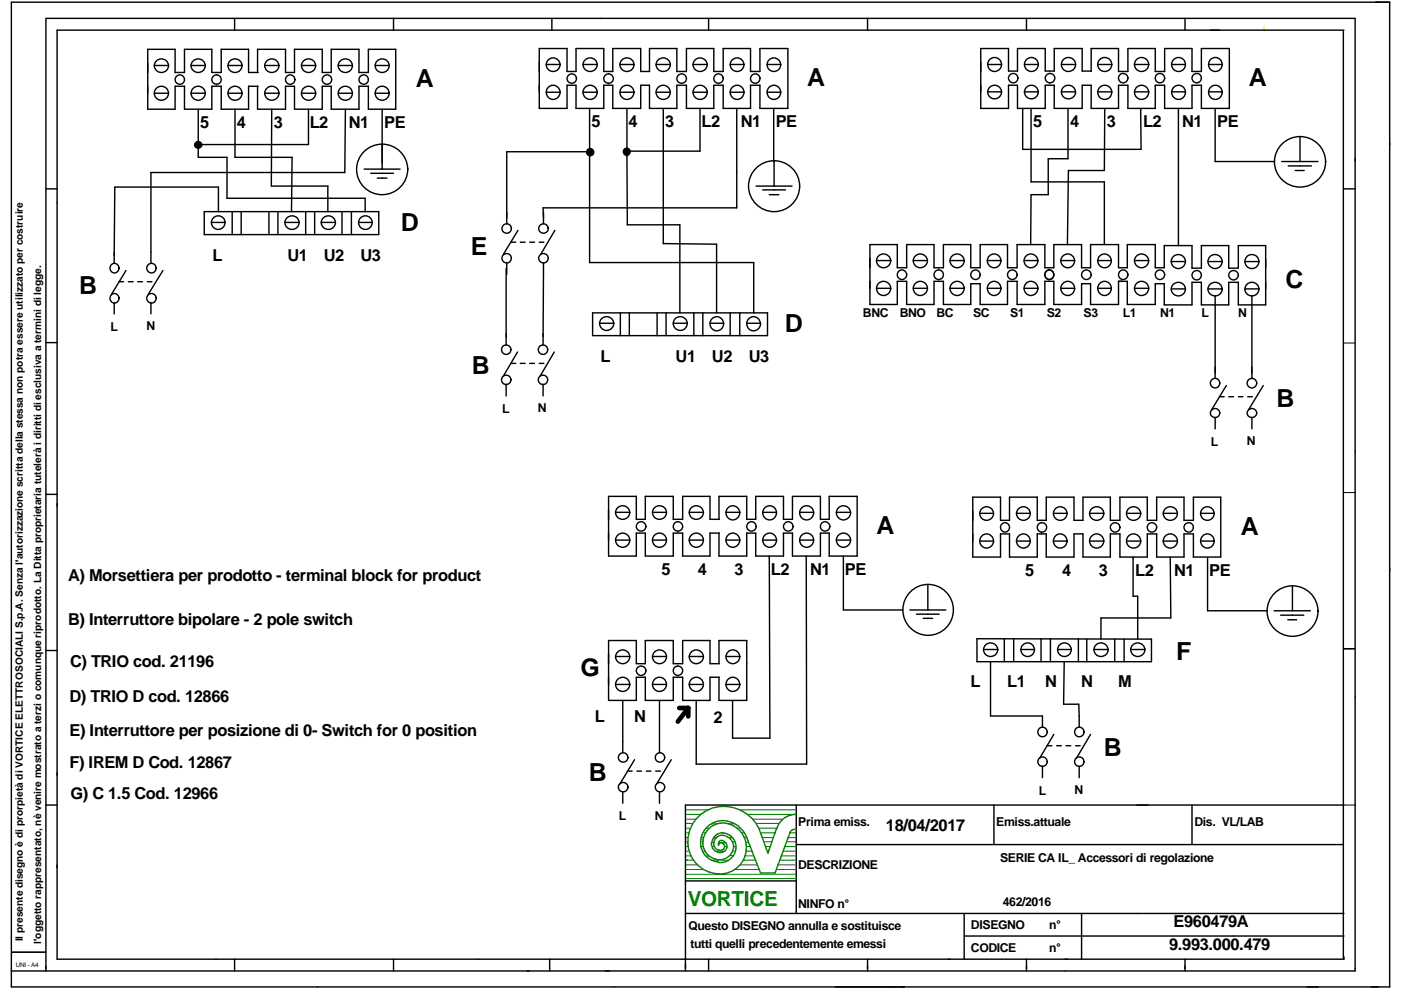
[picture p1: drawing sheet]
<svg xmlns="http://www.w3.org/2000/svg" width="297mm" height="210mm" viewBox="0 0 297 210" stroke-linecap="round" stroke-linejoin="round" font-family="sans-serif">
<path d="M268 6.3h.1M268 5.4v.9" fill="none" stroke="#ff0" stroke-width=".21"/>
<g fill="none" stroke="#000" stroke-width=".21">
<path d="M284.8 72.7h2.4M284.9 104.4h2.4M284.8 137.6h2.4M284.9 137.5h2.3M284.9 170.7h2.4M2.4 201.9h7.3"/>
<circle cx="42.1" cy="30.7" r=".78"/>
<circle cx="125.1" cy="32.3" r=".81"/>
<circle cx="132.9" cy="32.2" r=".78"/>
</g>
<g fill="none" stroke="#000" stroke-width=".3">
<path d="M2.4 .5h292.2v208.8h-292.2zM9.7 4.1v201.8M9.7 3.9h277.6v202h-284.9M32.7 19.8h3M32.7 13.9h3M40.5 19.8h3M40.5 13.9h3M48.3 19.8h3M48.3 13.9h3M49.7 3.9v2.5M54.6 15.4v-4.9h5.9v4.9h1.9v-4.9h5.9v4.9h1.9v-4.9h5.9v4.9h2v-4.9h5.8v12.7h-5.8v-4.9h-2v4.9h-5.9v-4.9h-1.9v4.9h-5.9v-4.9h-1.9v4.9h-5.9v-4.9M54.7 15.4h-2v-4.9h-5.8v4.9h-2v-4.9h-5.8v4.9h-2v-4.9h-5.8v12.7h5.8v-4.9h2v4.9h5.8v-4.9h2v4.9h5.8v-4.9h2"/>
<path d="M56.1 19.8h2.9M56.1 13.9h2.9M63.9 19.8h2.9M63.9 13.9h2.9M71.7 19.8h2.9M71.7 13.9h2.9M79.5 19.8h2.9M79.5 13.9h2.9M83.4 3.9v2.5M114.3 10.3h5.9v4.9h1.9v-4.9h5.9v4.9h1.9v-4.9h5.9v4.9h1.9v-4.9h5.8v4.9h2v-4.9h5.8v4.9h2v-4.9h5.8v4.9h2v-4.9h5.9v12.7h-5.9v-4.9h-2v4.9h-5.8v-4.9h-2v4.9h-5.8v-4.9h-2v4.9h-5.8v-4.9h-1.9v4.9h-5.9v-4.9h-1.9v4.9h-5.9v-4.9h-1.9v4.9h-5.9zM115.8 13.7h2.9M115.8 19.6h2.9"/>
<path d="M117 3.9v2.5M123.6 13.7h2.9M123.6 19.6h2.9M131.4 13.7h2.9M131.4 19.6h2.9M139.1 13.7h3M139.1 19.6h3M146.9 13.7h3M146.9 19.6h3M150.2 3.9v2.5M154.8 13.7h2.9M154.8 19.6h2.9"/>
<path d="M162.6 13.7h2.9M162.6 19.6h2.9M183.9 3.9v2.5M209.4 19.5h2.9M209.4 13.7h2.9M217.2 19.5h2.9M217.2 13.7h2.9M217.6 3.9v2.5M225 19.5h2.9M225 13.7h2.9M231.3 15.1h-1.9v-4.8h-5.9v4.8h-1.9v-4.8h-5.9v4.8h-1.9v-4.8h-5.9v12.7h5.9v-4.9h1.9v4.9h5.9v-4.9h1.9v4.9h5.9v-4.9h1.9v4.9h5.8v-4.9h2v4.9h5.8v-4.9h2v4.9h5.8v-4.9h2v4.9h5.9v-12.7h-5.9v4.9h-2v-4.9h-5.8v4.9h-2v-4.9h-5.8v4.9h-2v-4.9h-5.8v4.9M232.7 19.5h3"/>
<path d="M232.7 13.7h3M240.5 19.5h3M240.5 13.7h3M248.4 19.5h2.9M248.4 13.7h2.9M251.2 3.9v2.5M256.2 19.5h2.9M256.2 13.7h2.9M284.8 6.5v196.7M284.9 6.4h-272.8v197h272.8v-.5M42 23.2v10.2h6.1v8.6h29.3v2.9M49.8 23.2v10.2h12.1l-.1 11.5"/>
<path d="M57.6 23.2l-.1 16.3h12v5.4M65.4 23.2v7.4h-23.4M73.2 23.2l-.1 13.4h-41.1v19.2M77.2 35.9h7.6M78.6 36.7h4.8M80 37.8h2M81 23.2v12.7M125 32.2h-17.6v15.3M125 23v32.7h34.8v10.6M132.9 23l.1 24.7h11.1v18.6M140.6 23v28.6l11.3 .2v14.5M148.4 23v9h-15.5"/>
<path d="M156.2 23v21.1h-41.1l.1 2M160.3 39.5h7.6M164 23v11.4M164.1 34.1v5.4M216.8 23v8.7h25.1l-.1-8.7M218.6 23v15.6h15.5v13.3M226.4 23v10.7h-4.2v7.6h-3.6l-.1 10.6M234.2 23l-.1 13.2h-7.6l-.2 15.7M249.8 23v29.1M257.6 23v11.2h12.6M271.7 34.2h7.7M273.1 35.2h4.9"/>
<path d="M274.6 36.2h1.9M275.6 29v5.2M9.7 40h2.4M24.2 53.5v2.3M25.2 59.7h1M26.7 57.4l-3.1 5M27.2 59.7h1M29.2 59.7h1M31.2 59.7h1M34.5 57.4l-3.1 5M43.3 44.9h37v4.8h-37zM44.8 47.2h2.9"/>
<path d="M46.3 44.9v-5.2h-22l-.1 14.4M49.2 44.9v4.8M51.1 44.9v4.8M57 44.9v4.8M58.9 44.9v4.8M60.4 47.2h2.9M64.8 44.9v4.8M66.7 44.9v4.8M68.1 47.2h3M72.5 44.9v4.8M74.5 44.9v4.8M76 47.2h2.9"/>
<path d="M107.3 56.9v16.3M107.4 55.8v2.4M108.3 51.4h1M109.8 48.9l-3.1 5M110.3 51.4h1M112.3 51.4h1M114.3 51.4h1M115.2 45v2.5M115.2 55.8l-.1 15.5M117.6 48.9l-3 5M161.7 40.3h4.8M163.1 41.3h2"/>
<path d="M184.4 51.9h5.8v4.9h2v-4.9h5.8v4.9h2v-4.9h5.8v4.9h2v-4.9h5.8v4.9h2v-4.9h5.9v4.9h1.9v-4.9h5.9v4.9h1.9v-4.9h5.9v4.9h1.9v-4.9h5.9v4.9h1.9v-4.7h5.9v4.8h2v-4.8h5.8v4.8h2v-4.8h5.8v12.5h-5.8v-4.7h-2v4.7h-5.8v-4.7h-2v4.7h-5.9v-4.4h-1.9v4.4h-5.9v-5h-1.9v5h-5.9v-4.4h-1.9v4.4h-5.9v-5h-1.9v5h-5.9v-5h-2v5h-5.8v-4.4h-2v4.4h-5.8v-5h-2v5h-5.8v-5h-2v5h-5.8zM185.8 55.2h3M193.6 55.2h3M201.4 55.2h3M209.3 55.2h2.9M217.1 55.2h2.9M224.9 55.2h2.9M232.7 55.2h2.9M240.5 55.2h2.9M248.3 55.5h2.9M256.1 55.5h2.9M263.9 55.5h3"/>
<path d="M284.8 40h2.4M9.7 72.6h2.4M24.2 64.1v2.4M32 64.1v2.4M108.3 77h1M109.7 74.6l-3 5.2M110.3 77h1M112.3 77h1M114.3 77h1M115.1 70.7v2.5M117.5 74.6l-3 5.2M125.6 66.3h37.1v4.9h-37.1z"/>
<path d="M127.1 68.5h2.9M131.5 66.3v4.9M133.4 66.3v4.9M139.3 66.3v4.9M141.2 66.3v4.9M142.7 68.5h2.9M147.1 66.3v4.9M149 66.3v4.9M150.5 68.5h2.9M154.8 66.3v4.9M156.8 66.3v4.9M158.3 68.5h2.9"/>
<path d="M185.8 61.1h3M193.6 61.1h3M201.4 61.1h3M209.3 61.1h2.9M217.1 61.1h2.9M224.9 61.1h2.9M232.7 61.1h2.9M240.5 61.1h2.9M248.3 61.3h2.9M256.1 61.3h2.9M257.6 62.7v17.5M263.9 61.3h3"/>
<path d="M265.4 62.7v17.5M107.3 81.4v2.5M115.1 81.4v2.5M257.6 88.5v2.4M258.5 84.1h1M260 81.7l-3.1 5.1M260.5 84.1h1M262.5 84.1h1M264.5 84.1h1M265.4 88.5v2.4M267.8 81.7l-3.1 5.1M9.7 104.8h2.4"/>
<path d="M130.5 114.5h2.9M130.5 108.6h2.9M138.3 114.5h2.9M138.3 108.6h2.9M146.1 114.5h2.9M146.1 108.6h2.9M152.4 110.1v-4.9h5.9v4.9h1.9v-4.9h5.9v4.9h1.9v-4.9h5.9v4.9h1.9v-4.9h5.9v12.7h-5.9v-4.9h-1.9v4.9h-5.9v-4.9h-1.9v4.9h-5.9v-4.9h-1.9v4.9h-5.9v-4.9M152.5 110.1h-2v-4.9h-5.8v4.9h-2v-4.9h-5.9v4.9h-1.9v-4.9h-5.9v12.7h5.9v-4.9h1.9v4.9h5.9v-4.9h2v4.9h5.8v-4.9h2M153.9 114.5h2.9M153.9 108.6h2.9M161.7 114.5h2.9M161.7 108.6h2.9"/>
<path d="M163.1 117.9l.1 38.6h-7.9v-8M169.5 114.5h2.9M169.5 108.6h2.9M170.9 117.9l.1 44.1h-23.4v-13.5M177.3 114.5h2.9M177.3 108.6h2.9M178.8 117.9v11.4h12.6M206.2 105.4h5.9v4.9h1.9v-4.9h5.9v4.9h1.9v-4.9h5.9v4.9h1.9v-4.9h5.8v4.9h2v-4.9h5.8v4.9h2v-4.9h5.8v4.9h2v-4.9h5.8v12.7h-5.8v-4.9h-2v4.9h-5.8v-4.9h-2v4.9h-5.8v-4.9h-2v4.9h-5.8v-4.9h-1.9v4.9h-5.9v-4.9h-1.9v4.9h-5.9v-4.9h-1.9v4.9h-5.9zM207.7 114.7h2.9M207.7 108.8h2.9M215.5 114.7h2.9M215.5 108.8h2.9"/>
<path d="M223.3 114.7h2.9M223.3 108.8h2.9M231 114.7h3M231 108.8h3M238.8 114.7h3M238.8 108.8h3M240.2 118.1v8.3h1v9.1M246.6 114.7h3M246.6 108.8h3M248.1 118.1l.1 12.9h-14.8v4.5M254.5 114.7h2.9M254.5 108.8h2.9"/>
<path d="M256 118.2v11.3h12.6M9.7 137.9h2.4M130.5 139.2h2.9M138.3 139.2h2.9M146.1 139.2h2.9M153.9 139.2h2.9M192.9 129.3h7.6M194.3 130.2h4.8M195.7 131.1h2M196.7 123.9v5.4M207.1 135.4l37 .1v4.8h-37zM208.5 137.7h3"/>
<path d="M212.9 135.4v4.9M214.9 135.4v4.9M216.4 137.7h2.9M220.7 135.4v4.9M222.7 135.4v4.9M224.2 137.7h2.9M228.6 135.4v4.9M230.4 135.5v4.8M231.9 137.7h2.9M236.3 135.5v4.8M238.3 135.5v4.8M239.7 137.7h2.9"/>
<path d="M270.1 129.5h7.7M271.5 130.4h4.9M273 131.4h1.9M274 124.2v5.3M130.5 145.1h2.9M132 148.5v11.1M138.3 145.1h2.9M139.8 148.5v11.1M146.1 145.1h2.9M152.4 140.7v-4.9h5.9v12.7h-5.9v-4.9M152.5 140.7h-2v-4.9h-5.8v4.9h-2v-4.9h-5.9v4.9h-1.9v-4.9h-5.9v12.7h5.9v-4.9h1.9v4.9h5.9v-4.9h2v4.9h5.8v-4.9h2M153.9 145.1h2.9"/>
<path d="M210 140.3v11.5h11v2.4M222 158.1h1M223.4 155.7l-3 5.1M224 158.1h1M225.6 140.3l-.1 9h3.2l.1 4.9M226 158.1h1M228 158.1h1M231.2 155.7l-3 5.1M9.7 170.7h2.4M132 167.9v2.4M133 163.5h1M134.5 161.1l-3.1 5.1"/>
<path d="M135 163.5h1M137 163.5h1M139 163.5h1M139.8 167.9v2.4M142.3 161.1l-3.1 5.1M168.8 179.1h115.9M168.8 170.7v23M210.7 170.7v8.3M221 162.5v2.4M228.8 162.5v2.4M252.7 170.7v8.3M284.9 170.7h-139.6v35.2"/>
<path d="M145.3 186.8h23.5M145.3 193.7h139.6M204.4 193.7v9.7M204.4 198.5h80.5M229.3 193.7v9.7M2.5 201.9h7.2M49.7 203.4v2.5M83.4 203.4v2.5M116.5 203.4v2.5M150.2 203.4v2.5M183.9 203.4v2.5M217.6 203.4v2.5"/>
<path d="M251.2 203.4v2.5"/>
<circle cx="34.2" cy="19.8" r="1.5"/>
<circle cx="34.3" cy="13.9" r="1.47"/>
<circle cx="38.1" cy="16.9" r=".99"/>
<circle cx="42" cy="19.8" r="1.49"/>
<circle cx="42" cy="13.9" r="1.47"/>
<circle cx="45.9" cy="16.9" r=".99"/>
<circle cx="49.8" cy="19.8" r="1.49"/>
<circle cx="49.8" cy="13.9" r="1.47"/>
<circle cx="57.6" cy="19.8" r="1.5"/>
<circle cx="57.7" cy="13.9" r="1.47"/>
<circle cx="61.5" cy="16.9" r="1"/>
<circle cx="65.4" cy="19.8" r="1.5"/>
<circle cx="65.5" cy="13.9" r="1.47"/>
<circle cx="69.3" cy="16.9" r=".99"/>
<circle cx="73.2" cy="19.8" r="1.49"/>
<circle cx="73.2" cy="13.9" r="1.47"/>
<circle cx="77.1" cy="16.9" r=".99"/>
<circle cx="81" cy="19.8" r="1.49"/>
<circle cx="81" cy="13.9" r="1.47"/>
<circle cx="117.3" cy="19.6" r="1.49"/>
<circle cx="117.3" cy="13.7" r="1.46"/>
<circle cx="121.2" cy="16.7" r=".99"/>
<circle cx="125.1" cy="19.6" r="1.5"/>
<circle cx="125.1" cy="13.7" r="1.47"/>
<circle cx="129" cy="16.7" r="1.01"/>
<circle cx="132.9" cy="19.6" r="1.5"/>
<circle cx="132.9" cy="13.7" r="1.47"/>
<circle cx="140.6" cy="19.6" r="1.5"/>
<circle cx="140.6" cy="13.7" r="1.47"/>
<circle cx="144.5" cy="16.7" r="1"/>
<circle cx="148.4" cy="19.6" r="1.5"/>
<circle cx="148.5" cy="13.7" r="1.47"/>
<circle cx="152.3" cy="16.7" r="1"/>
<circle cx="156.3" cy="19.6" r="1.48"/>
<circle cx="156.3" cy="13.7" r="1.45"/>
<circle cx="160.1" cy="16.7" r="1"/>
<circle cx="164" cy="19.6" r="1.47"/>
<circle cx="164.1" cy="13.7" r="1.44"/>
<circle cx="210.9" cy="13.7" r="1.48"/>
<circle cx="210.9" cy="19.5" r="1.46"/>
<circle cx="214.8" cy="16.6" r=".99"/>
<circle cx="218.7" cy="13.7" r="1.47"/>
<circle cx="218.7" cy="19.5" r="1.45"/>
<circle cx="222.6" cy="16.6" r="1"/>
<circle cx="226.5" cy="19.5" r="1.47"/>
<circle cx="226.5" cy="13.7" r="1.5"/>
<circle cx="234.2" cy="19.6" r="1.5"/>
<circle cx="234.2" cy="13.7" r="1.49"/>
<circle cx="238.1" cy="16.6" r="1"/>
<circle cx="242" cy="19.6" r="1.51"/>
<circle cx="242" cy="13.7" r="1.5"/>
<circle cx="245.9" cy="16.6" r="1"/>
<circle cx="249.9" cy="19.6" r="1.48"/>
<circle cx="249.9" cy="13.7" r="1.47"/>
<circle cx="253.7" cy="16.6" r=".99"/>
<circle cx="257.6" cy="19.6" r="1.48"/>
<circle cx="257.7" cy="13.7" r="1.47"/>
<circle cx="81.1" cy="35.9" r="5.4"/>
<circle cx="164.1" cy="39.5" r="5.4"/>
<circle cx="275.7" cy="34.3" r="5.4"/>
<circle cx="24.2" cy="56.8" r=".98"/>
<circle cx="32.1" cy="56.8" r="1"/>
<circle cx="46.3" cy="47.2" r="1.44"/>
<circle cx="61.9" cy="47.2" r="1.47"/>
<circle cx="69.6" cy="47.2" r="1.47"/>
<circle cx="77.5" cy="47.2" r="1.44"/>
<circle cx="107.4" cy="54.8" r=".99"/>
<circle cx="107.4" cy="48.5" r=".99"/>
<circle cx="115.2" cy="48.5" r=".99"/>
<circle cx="115.2" cy="54.8" r="1"/>
<circle cx="187.4" cy="55.3" r="1.49"/>
<circle cx="191.2" cy="58.2" r="1.01"/>
<circle cx="195.2" cy="55.3" r="1.48"/>
<circle cx="199" cy="58.3" r="1.01"/>
<circle cx="202.9" cy="55.3" r="1.48"/>
<circle cx="206.8" cy="58.2" r="1"/>
<circle cx="210.8" cy="55.3" r="1.45"/>
<circle cx="214.6" cy="58.2" r="1.01"/>
<circle cx="218.6" cy="55.3" r="1.47"/>
<circle cx="222.4" cy="58.3" r="1"/>
<circle cx="222.5" cy="58.2" r=".98"/>
<circle cx="226.4" cy="55.3" r="1.46"/>
<circle cx="230.3" cy="58.2" r="1.01"/>
<circle cx="234.2" cy="55.3" r="1.45"/>
<circle cx="238.1" cy="58.2" r="1.01"/>
<circle cx="242.1" cy="55.3" r="1.48"/>
<circle cx="245.9" cy="58.2" r="1.01"/>
<circle cx="249.8" cy="55.4" r="1.49"/>
<circle cx="253.7" cy="58.4" r=".99"/>
<circle cx="257.6" cy="55.4" r="1.49"/>
<circle cx="261.5" cy="58.4" r="1"/>
<circle cx="265.4" cy="55.4" r="1.49"/>
<circle cx="24.2" cy="63.3" r=".99"/>
<circle cx="32.1" cy="63.3" r="1"/>
<circle cx="107.3" cy="74.1" r="1"/>
<circle cx="115.1" cy="74.1" r=".99"/>
<circle cx="128.6" cy="68.6" r="1.48"/>
<circle cx="144.2" cy="68.6" r="1.48"/>
<circle cx="151.9" cy="68.7" r="1.48"/>
<circle cx="159.7" cy="68.7" r="1.48"/>
<circle cx="187.3" cy="61.2" r="1.51"/>
<circle cx="195.1" cy="61.1" r="1.5"/>
<circle cx="202.9" cy="61.1" r="1.5"/>
<circle cx="210.7" cy="61.1" r="1.47"/>
<circle cx="218.6" cy="61.1" r="1.49"/>
<circle cx="226.4" cy="61.1" r="1.48"/>
<circle cx="234.2" cy="61.1" r="1.47"/>
<circle cx="242" cy="61.1" r="1.5"/>
<circle cx="249.9" cy="61.3" r="1.47"/>
<circle cx="257.7" cy="61.3" r="1.47"/>
<circle cx="265.4" cy="61.3" r="1.47"/>
<circle cx="107.3" cy="80.5" r="1"/>
<circle cx="115.1" cy="80.5" r=".99"/>
<circle cx="257.6" cy="81.2" r="1"/>
<circle cx="257.6" cy="87.6" r=".97"/>
<circle cx="265.4" cy="81.2" r="1.01"/>
<circle cx="265.5" cy="87.5" r=".98"/>
<circle cx="132" cy="114.5" r="1.5"/>
<circle cx="132" cy="108.7" r="1.47"/>
<circle cx="135.9" cy="111.6" r="1.01"/>
<circle cx="139.8" cy="114.5" r="1.5"/>
<circle cx="139.8" cy="108.7" r="1.47"/>
<circle cx="143.7" cy="111.6" r=".99"/>
<circle cx="147.6" cy="114.5" r="1.5"/>
<circle cx="147.7" cy="108.7" r="1.47"/>
<circle cx="155.4" cy="114.5" r="1.49"/>
<circle cx="155.4" cy="108.7" r="1.49"/>
<circle cx="159.3" cy="111.6" r=".99"/>
<circle cx="163.2" cy="114.5" r="1.48"/>
<circle cx="163.2" cy="108.7" r="1.48"/>
<circle cx="167.1" cy="111.6" r="1.01"/>
<circle cx="171" cy="114.5" r="1.5"/>
<circle cx="171" cy="108.7" r="1.5"/>
<circle cx="174.9" cy="111.6" r="1"/>
<circle cx="178.8" cy="114.5" r="1.5"/>
<circle cx="178.8" cy="108.7" r="1.51"/>
<circle cx="209.2" cy="114.7" r="1.49"/>
<circle cx="209.2" cy="108.9" r="1.46"/>
<circle cx="213.1" cy="111.8" r=".97"/>
<circle cx="217" cy="114.7" r="1.48"/>
<circle cx="217" cy="108.9" r="1.45"/>
<circle cx="220.9" cy="111.8" r="1"/>
<circle cx="224.8" cy="114.7" r="1.47"/>
<circle cx="224.8" cy="108.9" r="1.44"/>
<circle cx="232.5" cy="114.7" r="1.5"/>
<circle cx="232.5" cy="108.9" r="1.47"/>
<circle cx="236.4" cy="111.8" r="1"/>
<circle cx="240.3" cy="114.7" r="1.51"/>
<circle cx="240.4" cy="108.9" r="1.48"/>
<circle cx="244.2" cy="111.8" r="1"/>
<circle cx="248.1" cy="114.7" r="1.5"/>
<circle cx="248.2" cy="108.9" r="1.47"/>
<circle cx="252" cy="111.8" r=".99"/>
<circle cx="256" cy="114.7" r="1.47"/>
<circle cx="256" cy="108.9" r="1.44"/>
<circle cx="132" cy="139.2" r="1.48"/>
<circle cx="139.8" cy="139.3" r="1.47"/>
<circle cx="147.7" cy="139.2" r="1.48"/>
<circle cx="155.4" cy="139.3" r="1.46"/>
<circle cx="196.8" cy="129.3" r="5.4"/>
<circle cx="210.1" cy="137.7" r="1.47"/>
<circle cx="217.9" cy="137.8" r="1.44"/>
<circle cx="225.7" cy="137.8" r="1.44"/>
<circle cx="233.4" cy="137.7" r="1.47"/>
<circle cx="241.3" cy="137.7" r="1.47"/>
<circle cx="274.1" cy="129.6" r="5.4"/>
<circle cx="132" cy="145.1" r="1.5"/>
<circle cx="135.9" cy="142.2" r="1"/>
<circle cx="139.8" cy="145.1" r="1.5"/>
<circle cx="143.7" cy="142.2" r=".99"/>
<circle cx="147.6" cy="145.1" r="1.5"/>
<circle cx="155.4" cy="145.1" r="1.49"/>
<circle cx="221" cy="155.2" r="1.01"/>
<circle cx="228.8" cy="155.2" r="1.01"/>
<circle cx="132.1" cy="160.6" r="1.01"/>
<circle cx="132.1" cy="166.9" r="1"/>
<circle cx="139.9" cy="160.6" r="1"/>
<circle cx="139.9" cy="166.9" r="1"/>
<circle cx="221" cy="161.5" r="1"/>
<circle cx="228.8" cy="161.5" r="1"/>
</g>
<g fill="none" stroke="#008000" stroke-width=".21">
<path d="M145.3 179.5h.5M145.3 178.5h.5M145.3 177.6h.5M145.3 176.6h.7M145.3 175.6h1M145.3 171.7h4.9M145.3 173.7h2.2M145.3 174.6h1.5M145.3 172.7h3.2M148.5 179.5h.6M148.5 178.5h.5M148.7 177.6h.4"/>
<path d="M149.1 176.6h.5M149.8 175.6h.5M150.9 178.6h.5M150.9 174.7h1.1M151 179.5h.5M152.4 178.6h1.3M153.6 179.5h.4M154.4 174.7h1.2M155.3 178.5h.4M155.5 179.5h.4M156.3 175.6h.5M156.7 171.7h12.1"/>
<path d="M157.2 176.6h.6M157.7 177.6h.6M158.1 178.6h.5M158.2 179.5h.8M158.5 172.7h10.3M159.5 173.7h6.3M160.3 174.6h4.8M160.9 175.6h3.8M161.3 176.6h3.1M161.6 177.6h2.3M161.9 178.5h1.7M162.3 179.5h.9"/>
<path d="M166.3 179.5h2.5M166.8 178.5h2M167.1 177.6h1.7M167.4 176.6h1.4M145.3 180.5h.8M145.3 182.4h1.8M145.3 181.5h1.2M145.3 183.4h2.5M145.3 184.4h3.9M145.3 185.4h23.5M145.3 186.3h23.5M148.9 180.5h.6"/>
<path d="M149.6 181.5h.7M151 182.4h3.2M151.8 180.5h1.7M154.8 181.4h.6M155.3 180.5h.5M155.6 184.4h5.3M156.8 183.4h3.7M157.5 182.4h2.5M157.9 181.5h1.9M158.1 180.5h1.3M164.6 184.4h4.2M164.9 183.4h3.9"/>
<path d="M165.3 182.4h3.5M165.8 181.5h3M166 180.5h2.8"/>
</g>
<g fill="none" stroke="#008000" stroke-width=".3">
<path d="M149.1 178.1a3.4 3.4 0 0 0 1.6 3.6 3.4 3.4 0 0 0 4-.3l.6-1 .2-.6M151.4 177.6h.5M153.3 176.6a2.91 2.91 0 0 1 2.7 3.3M153.3 177.1a2.45 2.45 0 0 1 2.2 2.7M153.3 177.1a1.66 1.66 0 0 0-1.9 1.2 1.66 1.66 0 0 0 1 2M153.3 176.6a2.31 2.31 0 0 0-2.4 2.1M153.5 178.9a.85 .85 0 0 1-.1 1.1 .85 .85 0 0 1-1 .2M153.5 179l-.2-.2a.61 .61 0 0 0-1 .4M153.8 178.7a.76 .76 0 0 0-.9-.5 .76 .76 0 0 0-.5 1M153.9 178.6a1.48 1.48 0 0 1-.5 2 1.48 1.48 0 0 1-2-.4l-.5-.8-.1-.7M154.3 174.1a4.6 4.6 0 0 0-5.2 2.3 4.6 4.6 0 0 0 1.1 5.6l1.3 .6 .8 .2M154.4 174.2a5.5 5.5 0 0 1 3.9 3.4l2.9 7.5h3.1l3.2-8.6a1.23 1.23 0 0 1 1.3-.7"/>
<path d="M154.6 177.6h.6M156 179.9a3.3 3.3 0 0 1-3.7 2.9M164.6 175.7l-1.8 5.2-1.8-4.9a8 8 0 0 0-7-5 8 8 0 0 0-7.5 4.3 6.8 6.8 0 0 0 1.1 7.7 6.8 6.8 0 0 0 7.5 1.7 5.3 5.3 0 0 0 3-6.2 5.3 5.3 0 0 0-5.6-3.9 4.2 4.2 0 0 0-3.4 3.5M168.8 172.7a4.2 4.2 0 0 0-4.1 3"/>
</g>
<g fill="#000">
<circle cx="42.1" cy="30.7" r=".78"/>
<circle cx="125.1" cy="32.3" r=".81"/>
<circle cx="132.9" cy="32.2" r=".78"/>
</g>
<path d="M144 150.1h1.9M145.9 150.1v1.8M145.9 150.1l-2.2 2.9" fill="none" stroke="#000" stroke-width="1"/>
<g font-size="5.3">
<text x="88.1" y="18.5">A</text>
<text x="171.2" y="18.3">A</text>
<text x="264.7" y="18.3">A</text>
<text x="85" y="48.9">D</text>
<text x="99.9" y="54.1">E</text>
<text x="16.8" y="62.4">B</text>
<text x="272.5" y="61">C</text>
<text x="166.4" y="70.4">D</text>
<text x="100" y="79.2">B</text>
<text x="270.6" y="86.4">B</text>
<text x="185.8" y="113.2">A</text>
<text x="263.1" y="113.5">A</text>
<text x="123.1" y="143.3">G</text>
<text x="249.3" y="140">F</text>
<text x="234.1" y="160.3">B</text>
<text x="124.8" y="165.7">B</text>
</g>
<text font-size="4.4" fill="#008000" x="145.8" y="192.2">VORTICE</text>
<g font-size="3.5">
<text x="42.5" y="27.2">5</text>
<text x="50.2" y="27.2">4</text>
<text x="58" y="27.2">3</text>
<text x="65.7" y="27.1">L2</text>
<text x="74" y="27.1">N1</text>
<text x="81.4" y="27.1">PE</text>
<text x="125.4" y="27">5</text>
<text x="133.3" y="27">4</text>
<text x="141.1" y="27">3</text>
<text x="148.8" y="26.9">L2</text>
<text x="157.1" y="26.9">N1</text>
<text x="164.5" y="26.9">PE</text>
<text x="219" y="27">5</text>
<text x="226.9" y="27">4</text>
<text x="234.7" y="27">3</text>
<text x="242.4" y="26.9">L2</text>
<text x="250.7" y="26.9">N1</text>
<text x="258.1" y="26.9">PE</text>
<text x="45" y="55.3">L</text>
<text x="61" y="55.3">U1</text>
<text x="68.7" y="55.3">U2</text>
<text x="76.5" y="55.3">U3</text>
<text x="127.3" y="76.7">L</text>
<text x="143.3" y="76.8">U1</text>
<text x="151" y="76.7">U2</text>
<text x="158.7" y="76.7">U3</text>
<text x="14.4" y="123.2">A) Morsettiera per prodotto - terminal block for product</text>
<text x="140.2" y="121.9">5</text>
<text x="148" y="121.9">4</text>
<text x="155.7" y="121.9">3</text>
<text x="163.4" y="121.8">L2</text>
<text x="171.7" y="121.8">N1</text>
<text x="179.2" y="121.8">PE</text>
<text x="217.3" y="122.1">5</text>
<text x="225.2" y="122.1">4</text>
<text x="233" y="122.1">3</text>
<text x="240.7" y="122">L2</text>
<text x="249" y="122">N1</text>
<text x="256.4" y="122">PE</text>
<text x="14.4" y="132.5">B) Interruttore bipolare - 2 pole switch</text>
<text x="14.9" y="141.5">C) TRIO cod. 21196</text>
<text x="14.7" y="148.8">D) TRIO D cod. 12866</text>
<text x="205.7" y="145.7">L</text>
<text x="213.6" y="145.7">L1</text>
<text x="221.6" y="145.7">N</text>
<text x="229.2" y="145.7">N</text>
<text x="237.1" y="145.7">M</text>
<text x="14.7" y="156">E) Interruttore per posizione di 0- Switch for 0 position</text>
<text x="126.2" y="153.1">L</text>
<text x="134.4" y="153.1">N</text>
<text x="151.3" y="153.3">2</text>
<text x="14.7" y="162.9">F) IREM D Cod. 12867</text>
<text x="14.9" y="169.4">G) C 1.5 Cod. 12966</text>
<text x="187.8" y="176.1">18/04/2017</text>
<text x="248.8" y="196.6">E960479A</text>
<text x="247.9" y="201.5">9.993.000.479</text>
</g>
<g font-size="2.6">
<text x="23.4" y="70.3">L</text>
<text x="31" y="70.1">N</text>
<text x="183" y="67.3">BNC</text>
<text x="190.8" y="67.3">BNO</text>
<text x="198.5" y="67.3">BC</text>
<text x="206.3" y="67.3">SC</text>
<text x="214.2" y="67.3">S1</text>
<text x="222" y="67.3">S2</text>
<text x="229.7" y="67.3">S3</text>
<text x="238" y="67.2">L1</text>
<text x="246" y="67.2">N1</text>
<text x="254.8" y="67.2">L</text>
<text x="262.5" y="67.2">N</text>
<text x="106.5" y="87.5">L</text>
<text x="114" y="87.4">N</text>
<text x="256.7" y="94.7">L</text>
<text x="264.4" y="94.4">N</text>
<text x="131.2" y="173.9">L</text>
<text x="138.9" y="173.8">N</text>
<text x="220.3" y="168.5">L</text>
<text x="227.8" y="168.4">N</text>
<text x="169.2" y="175.1">Prima emiss.</text>
<text x="211.2" y="175.1">Emiss.attuale</text>
<text x="253.2" y="175.1">Dis. VL/LAB</text>
<text x="169.2" y="184.3">DESCRIZIONE</text>
<text x="212" y="182.7">SERIE CA IL_ Accessori di regolazione</text>
<text x="146" y="197.1">Questo DISEGNO annulla e sostituisce</text>
<text x="169.2" y="192.5">NINFO n°</text>
<text x="205.9" y="197">DISEGNO</text>
<text x="212.6" y="192.1">462/2016</text>
<text x="222.5" y="197">n°</text>
<text x="146.4" y="201">tutti quelli precedentemente emessi</text>
<text x="205.9" y="201.9">CODICE</text>
<text x="222.5" y="201.9">n°</text>
</g>
<g font-size="2.1">
<text x="4.8" y="199.6" transform="rotate(-90 4.8 199.6)">Il presente disegno è di prorpietà di VORTICE ELETTROSOCIALI S.p.A. Senza l'autorizzazione scritta della stessa non potra essere utilizzato per costruire</text>
<text x="8.8" y="200.1" transform="rotate(-90 8.8 200.1)">l'oggetto rappresentato, nè venire mostrato a terzi o comunque riprodotto. La Ditta proprietaria tutelerà i diritti di esclusiva a termini di legge.</text>
</g>
<text font-size="1.3" x="3.3" y="205.1">UNI - A4</text>
</svg>
